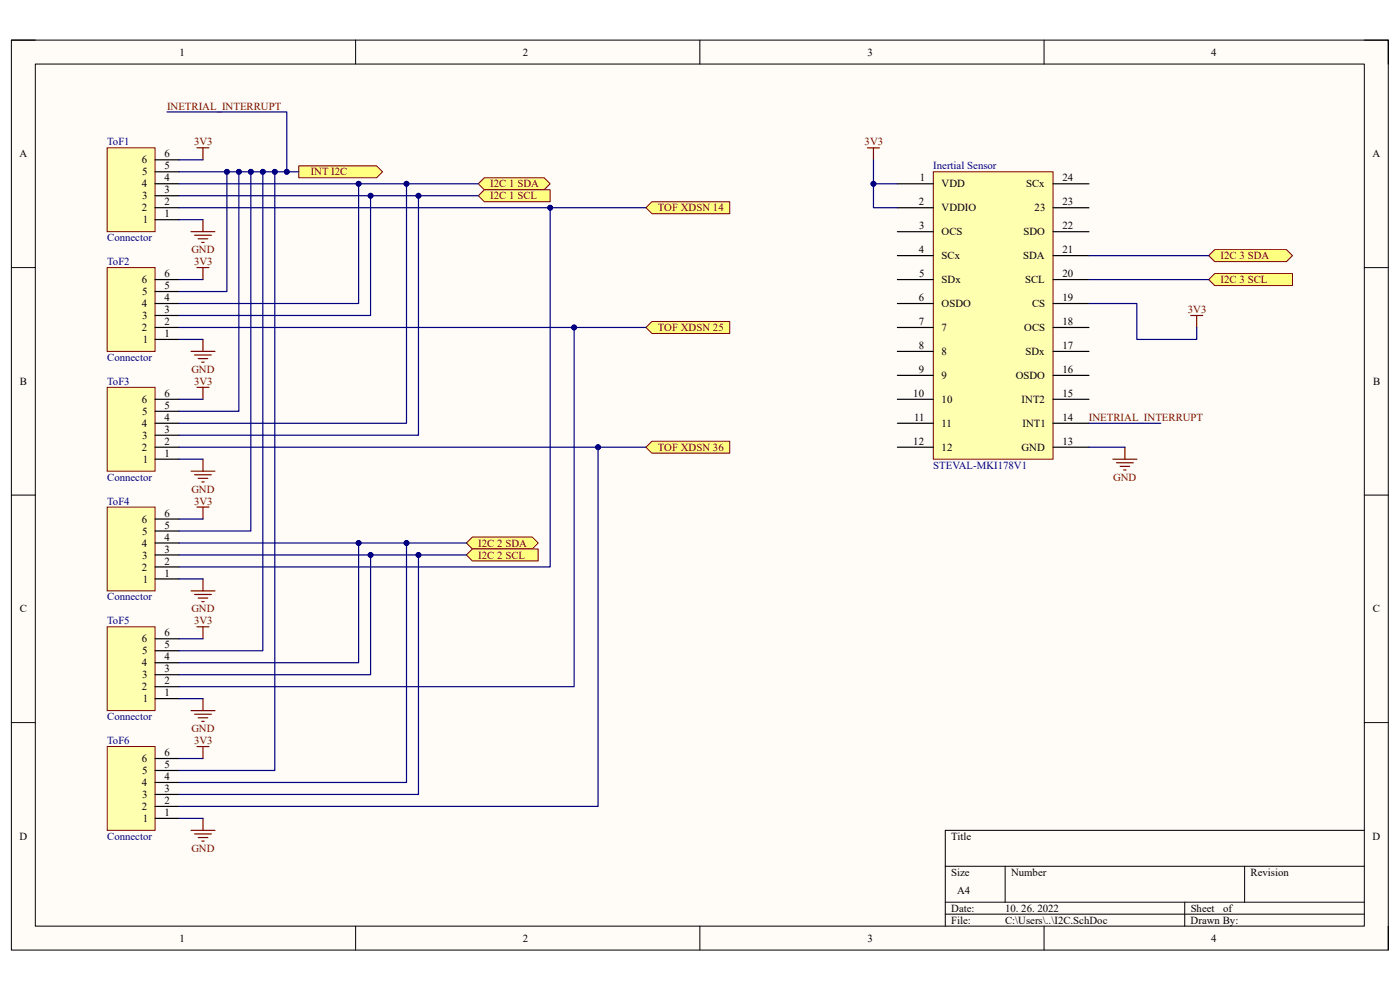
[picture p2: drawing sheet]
<svg xmlns="http://www.w3.org/2000/svg" width="297mm" height="210mm" viewBox="0 0 297 210" stroke-linecap="round" stroke-linejoin="round" font-family="sans-serif">
<path d="M2.4 8.5h292.1v193h-292.1z" fill-rule="evenodd" fill="#fffcf8"/>
<path d="M2.4 8.5h292.1v193h-292.1z" fill="none" stroke="#000" stroke-width=".21"/>
<path d="M7.5 13.6h281.9v182.9h-281.9z" fill-rule="evenodd" fill="#fffcf8"/>
<g fill="none" stroke="#000" stroke-width=".21">
<path d="M2.4 8.5h5.1M7.5 13.6h281.9v182.9h-281.9zM75.4 8.5v5.1M148.5 8.5v5.1M221.5 8.5v5.1M289.4 8.5h5.1v5.1M2.4 56.8h5.1M289.4 56.8h5.1M2.4 105h5.1M289.4 105h5.1M2.4 153.3h5.1M289.4 153.3h5.1"/>
<path d="M289.4 176.1h-88.9v20.4M75.4 196.5v5M148.5 196.5v5M200.5 183.8h88.9M200.5 191.4h88.9M200.5 193.9h88.9M213.2 183.8v7.6M221.5 196.5v5M251.3 191.4v5.1M264 183.8v7.6M294.5 196.5v5"/>
</g>
<path d="M41.8 31.4h2.5M43.1 31.4v2.5M40.5 49.1h5.1M41.3 49.9h3.5M42 50.7h2.1M42.8 51.4h.5M43.1 46.6v2.5" fill="none" stroke="#800000" stroke-width=".25"/>
<path d="M102.7 37.7h12.7l1.3 1.3-1.3 1.3h-12.7l-1.2-1.3z" fill-rule="evenodd" fill="#ffff80"/>
<path d="M102.7 37.7h12.7l1.3 1.3-1.3 1.3h-12.7l-1.2-1.3z" fill="none" stroke="#800000" stroke-width=".21"/>
<path d="M102.7 40.3h14v2.5h-14l-1.2-1.3z" fill-rule="evenodd" fill="#ffff80"/>
<path d="M102.7 40.3h14v2.5h-14l-1.2-1.3z" fill="none" stroke="#800000" stroke-width=".21"/>
<path d="M137 44.1l1.3-1.3h16.5v2.5h-16.5z" fill-rule="evenodd" fill="#ffff80"/>
<path d="M137 44.1l1.3-1.3h16.5v2.5h-16.5z" fill="none" stroke="#800000" stroke-width=".21"/>
<path d="M137 69.5l1.3-1.3h16.5v2.5h-16.5z" fill-rule="evenodd" fill="#ffff80"/>
<path d="M137 69.5l1.3-1.3h16.5v2.5h-16.5z" fill="none" stroke="#800000" stroke-width=".21"/>
<path d="M137 94.9l1.3-1.3h16.5v2.5h-16.5z" fill-rule="evenodd" fill="#ffff80"/>
<path d="M137 94.9l1.3-1.3h16.5v2.5h-16.5z" fill="none" stroke="#800000" stroke-width=".21"/>
<path d="M98.9 115.2l1.3-1.3h12.7l1.3 1.3-1.3 1.3h-12.7z" fill-rule="evenodd" fill="#ffff80"/>
<path d="M98.9 115.2l1.3-1.3h12.7l1.3 1.3-1.3 1.3h-12.7z" fill="none" stroke="#800000" stroke-width=".21"/>
<path d="M100.2 116.5h14v2.5h-14l-1.3-1.3z" fill-rule="evenodd" fill="#ffff80"/>
<path d="M100.2 116.5h14v2.5h-14l-1.3-1.3z" fill="none" stroke="#800000" stroke-width=".21"/>
<path d="M198 36.4h25.4v61h-25.4z" fill-rule="evenodd" fill="#ffffb0"/>
<path d="M198 36.4h25.4v61h-25.4z" fill="none" stroke="#800000" stroke-width=".21"/>
<g fill="none" stroke="#000" stroke-width=".25">
<path d="M190.4 39h7.6M223.4 39h7.6M190.4 49.1h7.6M190.4 54.2h7.6M190.4 59.3h7.6M190.4 44.1h7.6M223.4 49.1h7.6M223.4 54.2h7.6M223.4 59.3h7.6M223.4 44.1h7.6M190.4 64.4h7.6M190.4 69.5h7.6"/>
<path d="M190.4 74.5h7.6M190.4 79.6h7.6M223.4 64.4h7.6M223.4 69.5h7.6M223.4 74.5h7.6M223.4 79.6h7.6M190.4 84.7h7.6M190.4 89.8h7.6M190.4 94.9h7.6M223.4 84.7h7.6M223.4 89.8h7.6M223.4 94.9h7.6"/>
</g>
<path d="M184 31.4h2.6M185.3 31.4v2.5M252.6 66.9h2.6M253.9 66.9v2.6M236.1 97.4h5.1M236.9 98.2h3.5M237.6 98.9h2.1M238.4 99.7h.5M238.6 94.9v2.5" fill="none" stroke="#800000" stroke-width=".25"/>
<path d="M256.4 59.3l1.3-1.3h16.5v2.6h-16.5z" fill-rule="evenodd" fill="#ffff80"/>
<path d="M256.4 59.3l1.3-1.3h16.5v2.6h-16.5z" fill="none" stroke="#800000" stroke-width=".21"/>
<path d="M256.4 54.2l1.3-1.2h15.2l1.3 1.2-1.3 1.3h-15.2z" fill-rule="evenodd" fill="#ffff80"/>
<path d="M256.4 54.2l1.3-1.2h15.2l1.3 1.2-1.3 1.3h-15.2z" fill="none" stroke="#800000" stroke-width=".21"/>
<path d="M22.7 31.4h10.2v17.7h-10.2z" fill-rule="evenodd" fill="#ffffb0"/>
<path d="M22.7 31.4h10.2v17.7h-10.2z" fill="none" stroke="#800000" stroke-width=".21"/>
<path d="M32.9 39h5.1M32.9 36.4h5.1M32.9 33.9h5.1M32.9 46.6h5.1M32.9 44.1h5.1M32.9 41.5h5.1" fill="none" stroke="#000" stroke-width=".25"/>
<path d="M63.4 35.2h16.5l1.3 1.2-1.3 1.3h-16.5z" fill-rule="evenodd" fill="#ffff80"/>
<path d="M63.4 35.2h16.5l1.3 1.2-1.3 1.3h-16.5z" fill="none" stroke="#800000" stroke-width=".21"/>
<g fill="none" stroke="#800000" stroke-width=".25">
<path d="M41.8 56.8h2.5M43.1 56.8v2.5M40.5 74.5h5.1M41.3 75.3h3.5M42 76.1h2.1M42.8 76.8h.5M43.1 72v2.5M40.5 99.9h5.1M41.8 82.2h2.5M43.1 82.2v2.5M43.1 97.4v2.5M41.3 100.7h3.5"/>
<path d="M41.8 107.6h2.5M42 101.5h2.1M42.8 102.2h.5M43.1 107.6v2.5M40.5 125.3h5.1M41.3 126.1h3.5M41.8 133h2.5M42 126.9h2.1M42.8 127.6h.5M43.1 122.8v2.5M43.1 133v2.5M40.5 150.7h5.1"/>
<path d="M41.3 151.5h3.5M41.8 158.4h2.5M42 152.3h2.1M42.8 153h.5M43.1 148.2v2.5M43.1 158.4v2.5M40.5 176.1h5.1M41.3 176.9h3.5M42 177.7h2.1M42.8 178.4h.5M43.1 173.6v2.5"/>
</g>
<path d="M22.7 56.8h10.2v17.7h-10.2z" fill-rule="evenodd" fill="#ffffb0"/>
<path d="M22.7 56.8h10.2v17.7h-10.2z" fill="none" stroke="#800000" stroke-width=".21"/>
<path d="M32.9 59.3h5.1M32.9 72h5.1M32.9 69.5h5.1M32.9 66.9h5.1M32.9 64.4h5.1M32.9 61.8h5.1" fill="none" stroke="#000" stroke-width=".25"/>
<path d="M22.7 82.2h10.2v17.7h-10.2z" fill-rule="evenodd" fill="#ffffb0"/>
<path d="M22.7 82.2h10.2v17.7h-10.2z" fill="none" stroke="#800000" stroke-width=".21"/>
<path d="M32.9 84.7h5.1M32.9 97.4h5.1M32.9 94.9h5.1M32.9 92.3h5.1M32.9 89.8h5.1M32.9 87.2h5.1" fill="none" stroke="#000" stroke-width=".25"/>
<path d="M22.7 107.6h10.2v17.7h-10.2z" fill-rule="evenodd" fill="#ffffb0"/>
<path d="M22.7 107.6h10.2v17.7h-10.2z" fill="none" stroke="#800000" stroke-width=".21"/>
<path d="M32.9 117.7h5.1M32.9 115.2h5.1M32.9 112.6h5.1M32.9 110.1h5.1M32.9 122.8h5.1M32.9 120.3h5.1" fill="none" stroke="#000" stroke-width=".25"/>
<path d="M22.7 133h10.2v17.7h-10.2z" fill-rule="evenodd" fill="#ffffb0"/>
<path d="M22.7 133h10.2v17.7h-10.2z" fill="none" stroke="#800000" stroke-width=".21"/>
<path d="M32.9 138h5.1M32.9 135.5h5.1M32.9 148.2h5.1M32.9 145.7h5.1M32.9 143.1h5.1M32.9 140.6h5.1" fill="none" stroke="#000" stroke-width=".25"/>
<path d="M22.7 158.4h10.2v17.7h-10.2z" fill-rule="evenodd" fill="#ffffb0"/>
<path d="M22.7 158.4h10.2v17.7h-10.2z" fill="none" stroke="#800000" stroke-width=".21"/>
<path d="M32.9 171.1h5.1M32.9 168.5h5.1M32.9 166h5.1M32.9 163.4h5.1M32.9 160.9h5.1M32.9 173.6h5.1" fill="none" stroke="#000" stroke-width=".25"/>
<path d="M185.3 39h5.1M231 59.3h25.4M231 54.2h25.4M231 64.4h10.2v7.6h12.7v-2.5M231 94.9h7.6" fill="none" stroke="#000080" stroke-width=".25"/>
<circle cx="185.3" cy="39" r=".51" fill="#000080"/>
<circle cx="185.3" cy="39" r=".51" fill="none" stroke="#000080" stroke-width=".21"/>
<path d="M185.3 33.9v10.2h5.1" fill="none" stroke="#000080" stroke-width=".25"/>
<circle cx="185.3" cy="39" r=".51" fill="#000080"/>
<circle cx="185.3" cy="39" r=".51" fill="none" stroke="#000080" stroke-width=".21"/>
<path d="M38 33.9h5.1M38 39h63.5M38 46.6h5.1" fill="none" stroke="#000080" stroke-width=".25"/>
<circle cx="86.2" cy="39" r=".51" fill="#000080"/>
<circle cx="86.2" cy="39" r=".51" fill="none" stroke="#000080" stroke-width=".21"/>
<circle cx="76.1" cy="39" r=".51" fill="#000080"/>
<circle cx="76.1" cy="39" r=".51" fill="none" stroke="#000080" stroke-width=".21"/>
<path d="M38 41.5h63.5" fill="none" stroke="#000080" stroke-width=".25"/>
<circle cx="78.6" cy="41.5" r=".51" fill="#000080"/>
<circle cx="78.6" cy="41.5" r=".51" fill="none" stroke="#000080" stroke-width=".21"/>
<circle cx="88.8" cy="41.5" r=".51" fill="#000080"/>
<circle cx="88.8" cy="41.5" r=".51" fill="none" stroke="#000080" stroke-width=".21"/>
<path d="M38 44.1h99" fill="none" stroke="#000080" stroke-width=".25"/>
<circle cx="116.7" cy="44.1" r=".51" fill="#000080"/>
<circle cx="116.7" cy="44.1" r=".51" fill="none" stroke="#000080" stroke-width=".21"/>
<path d="M76.1 39v25.4h-38.1M38 59.3h5.1M38 72h5.1" fill="none" stroke="#000080" stroke-width=".25"/>
<circle cx="76.1" cy="39" r=".51" fill="#000080"/>
<circle cx="76.1" cy="39" r=".51" fill="none" stroke="#000080" stroke-width=".21"/>
<path d="M78.6 41.5v25.4h-40.6" fill="none" stroke="#000080" stroke-width=".25"/>
<circle cx="78.6" cy="41.5" r=".51" fill="#000080"/>
<circle cx="78.6" cy="41.5" r=".51" fill="none" stroke="#000080" stroke-width=".21"/>
<path d="M38 69.5h99" fill="none" stroke="#000080" stroke-width=".25"/>
<circle cx="121.8" cy="69.5" r=".51" fill="#000080"/>
<circle cx="121.8" cy="69.5" r=".51" fill="none" stroke="#000080" stroke-width=".21"/>
<path d="M38 84.7h5.1M38 97.4h5.1M38 110.1h5.1M76.1 115.2v25.4h-38.1M38 122.8h5.1M38 135.5h5.1M38 148.2h5.1" fill="none" stroke="#000080" stroke-width=".25"/>
<circle cx="76.1" cy="115.2" r=".51" fill="#000080"/>
<circle cx="76.1" cy="115.2" r=".51" fill="none" stroke="#000080" stroke-width=".21"/>
<path d="M78.6 117.7v25.4h-40.6" fill="none" stroke="#000080" stroke-width=".25"/>
<circle cx="78.6" cy="117.7" r=".51" fill="#000080"/>
<circle cx="78.6" cy="117.7" r=".51" fill="none" stroke="#000080" stroke-width=".21"/>
<path d="M121.8 69.5v76.2h-83.8" fill="none" stroke="#000080" stroke-width=".25"/>
<circle cx="121.8" cy="69.5" r=".51" fill="#000080"/>
<circle cx="121.8" cy="69.5" r=".51" fill="none" stroke="#000080" stroke-width=".21"/>
<path d="M116.7 44.1v76.2h-78.7" fill="none" stroke="#000080" stroke-width=".25"/>
<circle cx="116.7" cy="44.1" r=".51" fill="#000080"/>
<circle cx="116.7" cy="44.1" r=".51" fill="none" stroke="#000080" stroke-width=".21"/>
<path d="M38 117.7h60.9" fill="none" stroke="#000080" stroke-width=".25"/>
<circle cx="78.6" cy="117.7" r=".51" fill="#000080"/>
<circle cx="78.6" cy="117.7" r=".51" fill="none" stroke="#000080" stroke-width=".21"/>
<circle cx="88.8" cy="117.7" r=".51" fill="#000080"/>
<circle cx="88.8" cy="117.7" r=".51" fill="none" stroke="#000080" stroke-width=".21"/>
<path d="M38 115.2h60.9" fill="none" stroke="#000080" stroke-width=".25"/>
<circle cx="76.1" cy="115.2" r=".51" fill="#000080"/>
<circle cx="76.1" cy="115.2" r=".51" fill="none" stroke="#000080" stroke-width=".21"/>
<circle cx="86.2" cy="115.2" r=".51" fill="#000080"/>
<circle cx="86.2" cy="115.2" r=".51" fill="none" stroke="#000080" stroke-width=".21"/>
<path d="M38 94.9h99" fill="none" stroke="#000080" stroke-width=".25"/>
<circle cx="126.9" cy="94.9" r=".51" fill="#000080"/>
<circle cx="126.9" cy="94.9" r=".51" fill="none" stroke="#000080" stroke-width=".21"/>
<path d="M88.8 41.5v50.8h-50.8" fill="none" stroke="#000080" stroke-width=".25"/>
<circle cx="88.8" cy="41.5" r=".51" fill="#000080"/>
<circle cx="88.8" cy="41.5" r=".51" fill="none" stroke="#000080" stroke-width=".21"/>
<path d="M86.2 39v50.8h-48.2" fill="none" stroke="#000080" stroke-width=".25"/>
<circle cx="86.2" cy="39" r=".51" fill="#000080"/>
<circle cx="86.2" cy="39" r=".51" fill="none" stroke="#000080" stroke-width=".21"/>
<path d="M86.2 115.2v50.8h-48.2M38 160.9h5.1M38 173.6h5.1" fill="none" stroke="#000080" stroke-width=".25"/>
<circle cx="86.2" cy="115.2" r=".51" fill="#000080"/>
<circle cx="86.2" cy="115.2" r=".51" fill="none" stroke="#000080" stroke-width=".21"/>
<path d="M88.8 117.7v50.8h-50.8" fill="none" stroke="#000080" stroke-width=".25"/>
<circle cx="88.8" cy="117.7" r=".51" fill="#000080"/>
<circle cx="88.8" cy="117.7" r=".51" fill="none" stroke="#000080" stroke-width=".21"/>
<path d="M126.9 94.9v76.2h-88.9" fill="none" stroke="#000080" stroke-width=".25"/>
<circle cx="126.9" cy="94.9" r=".51" fill="#000080"/>
<circle cx="126.9" cy="94.9" r=".51" fill="none" stroke="#000080" stroke-width=".21"/>
<path d="M48.1 36.4v25.4h-10.1" fill="none" stroke="#000080" stroke-width=".25"/>
<circle cx="48.1" cy="36.4" r=".51" fill="#000080"/>
<circle cx="48.1" cy="36.4" r=".51" fill="none" stroke="#000080" stroke-width=".21"/>
<path d="M50.7 36.4v50.8h-12.7" fill="none" stroke="#000080" stroke-width=".25"/>
<circle cx="50.7" cy="36.4" r=".51" fill="#000080"/>
<circle cx="50.7" cy="36.4" r=".51" fill="none" stroke="#000080" stroke-width=".21"/>
<path d="M53.2 36.4v76.2h-15.2" fill="none" stroke="#000080" stroke-width=".25"/>
<circle cx="53.2" cy="36.4" r=".51" fill="#000080"/>
<circle cx="53.2" cy="36.4" r=".51" fill="none" stroke="#000080" stroke-width=".21"/>
<path d="M55.8 36.4v101.6h-17.8" fill="none" stroke="#000080" stroke-width=".25"/>
<circle cx="55.8" cy="36.4" r=".51" fill="#000080"/>
<circle cx="55.8" cy="36.4" r=".51" fill="none" stroke="#000080" stroke-width=".21"/>
<path d="M58.3 36.4v127h-20.3" fill="none" stroke="#000080" stroke-width=".25"/>
<circle cx="58.3" cy="36.4" r=".51" fill="#000080"/>
<circle cx="58.3" cy="36.4" r=".51" fill="none" stroke="#000080" stroke-width=".21"/>
<path d="M35.4 23.7h25.4v12.7M231 89.8h15.3" fill="none" stroke="#000080" stroke-width=".25"/>
<circle cx="60.8" cy="36.4" r=".51" fill="#000080"/>
<circle cx="60.8" cy="36.4" r=".51" fill="none" stroke="#000080" stroke-width=".21"/>
<path d="M38 36.4h25.4" fill="none" stroke="#000080" stroke-width=".25"/>
<circle cx="60.8" cy="36.4" r=".51" fill="#000080"/>
<circle cx="60.8" cy="36.4" r=".51" fill="none" stroke="#000080" stroke-width=".21"/>
<circle cx="58.3" cy="36.4" r=".51" fill="#000080"/>
<circle cx="58.3" cy="36.4" r=".51" fill="none" stroke="#000080" stroke-width=".21"/>
<circle cx="55.8" cy="36.4" r=".51" fill="#000080"/>
<circle cx="55.8" cy="36.4" r=".51" fill="none" stroke="#000080" stroke-width=".21"/>
<circle cx="53.2" cy="36.4" r=".51" fill="#000080"/>
<circle cx="53.2" cy="36.4" r=".51" fill="none" stroke="#000080" stroke-width=".21"/>
<circle cx="50.7" cy="36.4" r=".51" fill="#000080"/>
<circle cx="50.7" cy="36.4" r=".51" fill="none" stroke="#000080" stroke-width=".21"/>
<circle cx="48.1" cy="36.4" r=".51" fill="#000080"/>
<circle cx="48.1" cy="36.4" r=".51" fill="none" stroke="#000080" stroke-width=".21"/>
<g font-size="2.3">
<text x="38.1" y="11.8">1</text>
<text x="110.9" y="11.8">2</text>
<text x="184" y="11.8">3</text>
<text x="256.9" y="11.8">4</text>
<text x="4.1" y="33.4">A</text>
<text x="30.1" y="34.7">6</text>
<text x="34.9" y="35.9">5</text>
<text x="34.9" y="33.4">6</text>
<text x="291.2" y="33.4">A</text>
<text x="30.1" y="39.8">4</text>
<text x="30.1" y="37.2">5</text>
<text x="34.9" y="41">3</text>
<text x="34.9" y="38.5">4</text>
<text x="195.1" y="38.5">1</text>
<text x="199.8" y="39.8">VDD</text>
<text x="217.7" y="39.8">SCx</text>
<text x="225.4" y="38.5">24</text>
<text x="30.1" y="44.8">2</text>
<text x="30.1" y="42.3">3</text>
<text x="30.3" y="47.4">1</text>
<text x="34.9" y="46.1">1</text>
<text x="34.9" y="43.6">2</text>
<text x="194.9" y="43.6">2</text>
<text x="199.8" y="44.8">VDDIO</text>
<text x="219.5" y="44.8">23</text>
<text x="225.4" y="43.6">23</text>
<text x="194.9" y="53.7">4</text>
<text x="195" y="48.6">3</text>
<text x="199.8" y="49.9">OCS</text>
<text x="217.1" y="49.9">SDO</text>
<text x="225.4" y="53.7">21</text>
<text x="225.4" y="48.6">22</text>
<text x="34.9" y="58.8">6</text>
<text x="195" y="58.8">5</text>
<text x="199.8" y="55">SCx</text>
<text x="217" y="55">SDA</text>
<text x="225.4" y="58.8">20</text>
<text x="30.1" y="65.2">4</text>
<text x="30.1" y="60.1">6</text>
<text x="30.1" y="62.6">5</text>
<text x="34.9" y="63.9">4</text>
<text x="34.9" y="61.3">5</text>
<text x="194.9" y="63.9">6</text>
<text x="199.8" y="60.1">SDx</text>
<text x="199.8" y="65.2">OSDO</text>
<text x="217.5" y="60.1">SCL</text>
<text x="218.9" y="65.2">CS</text>
<text x="225.4" y="63.9">19</text>
<text x="30.1" y="70.2">2</text>
<text x="30.1" y="67.7">3</text>
<text x="34.9" y="71.5">1</text>
<text x="34.9" y="69">2</text>
<text x="34.9" y="66.4">3</text>
<text x="194.9" y="69">7</text>
<text x="199.8" y="70.2">7</text>
<text x="217.3" y="70.2">OCS</text>
<text x="225.4" y="69">18</text>
<text x="30.3" y="72.8">1</text>
<text x="194.9" y="74">8</text>
<text x="199.8" y="75.3">8</text>
<text x="217.6" y="75.3">SDx</text>
<text x="225.4" y="74">17</text>
<text x="4.2" y="81.7">B</text>
<text x="194.9" y="79.1">9</text>
<text x="199.8" y="80.4">9</text>
<text x="215.5" y="80.4">OSDO</text>
<text x="225.4" y="79.1">16</text>
<text x="291.3" y="81.7">B</text>
<text x="30.1" y="85.5">6</text>
<text x="30.1" y="88">5</text>
<text x="34.9" y="89.3">4</text>
<text x="34.9" y="86.7">5</text>
<text x="34.9" y="84.2">6</text>
<text x="193.8" y="84.2">10</text>
<text x="194" y="89.3">11</text>
<text x="199.8" y="85.5">10</text>
<text x="216.7" y="85.5">INT2</text>
<text x="225.4" y="89.3">14</text>
<text x="225.4" y="84.2">15</text>
<text x="30.1" y="95.6">2</text>
<text x="30.1" y="90.6">4</text>
<text x="30.1" y="93.1">3</text>
<text x="34.9" y="94.4">2</text>
<text x="34.9" y="91.8">3</text>
<text x="193.8" y="94.4">12</text>
<text x="199.8" y="90.6">11</text>
<text x="199.8" y="95.6">12</text>
<text x="216.7" y="95.6">GND</text>
<text x="216.9" y="90.6">INT1</text>
<text x="225.4" y="94.4">13</text>
<text x="30.3" y="98.2">1</text>
<text x="34.9" y="96.9">1</text>
<text x="30.1" y="110.9">6</text>
<text x="30.1" y="113.4">5</text>
<text x="34.9" y="112.1">5</text>
<text x="34.9" y="109.6">6</text>
<text x="30.1" y="116">4</text>
<text x="30.1" y="118.5">3</text>
<text x="34.9" y="119.8">2</text>
<text x="34.9" y="117.2">3</text>
<text x="34.9" y="114.7">4</text>
<text x="30.1" y="121">2</text>
<text x="30.3" y="123.6">1</text>
<text x="34.9" y="122.3">1</text>
<text x="4.2" y="129.9">C</text>
<text x="291.3" y="129.9">C</text>
<text x="30.1" y="136.3">6</text>
<text x="34.9" y="137.5">5</text>
<text x="34.9" y="135">6</text>
<text x="30.1" y="141.4">4</text>
<text x="30.1" y="143.9">3</text>
<text x="30.1" y="138.8">5</text>
<text x="34.9" y="142.6">3</text>
<text x="34.9" y="140.1">4</text>
<text x="30.1" y="146.4">2</text>
<text x="30.3" y="149">1</text>
<text x="34.9" y="147.7">1</text>
<text x="34.9" y="145.2">2</text>
<text x="30.1" y="161.7">6</text>
<text x="34.9" y="160.4">6</text>
<text x="30.1" y="166.8">4</text>
<text x="30.1" y="164.2">5</text>
<text x="34.9" y="165.5">4</text>
<text x="34.9" y="162.9">5</text>
<text x="30.1" y="171.8">2</text>
<text x="30.1" y="169.3">3</text>
<text x="34.9" y="173.1">1</text>
<text x="34.9" y="170.6">2</text>
<text x="34.9" y="168">3</text>
<text x="4.1" y="178.2">D</text>
<text x="30.3" y="174.4">1</text>
<text x="201.8" y="178.2">Title</text>
<text x="291.2" y="178.2">D</text>
<text x="201.8" y="185.8">Size</text>
<text x="214.5" y="185.8">Number</text>
<text x="265.3" y="185.8">Revision</text>
<text x="203.1" y="189.6">A4</text>
<text x="201.8" y="193.4">Date:</text>
<text x="201.8" y="196">File:</text>
<text x="213.2" y="196">C:\Users\..\I2C.SchDoc</text>
<text x="213.2" y="193.4">10. 26. 2022</text>
<text x="252.6" y="196">Drawn By:</text>
<text x="252.6" y="193.4">Sheet</text>
<text x="259.5" y="193.4">of</text>
<text x="38.1" y="199.8">1</text>
<text x="110.9" y="199.8">2</text>
<text x="184" y="199.8">3</text>
<text x="256.9" y="199.8">4</text>
</g>
<g font-size="2.3" fill="#800000">
<text x="35.4" y="23.2">INETRIAL_INTERRUPT</text>
<text x="41.2" y="30.9">3V3</text>
<text x="183.4" y="30.9">3V3</text>
<text x="65.9" y="37.2">INT I2C</text>
<text x="104" y="39.8">I2C 1 SDA</text>
<text x="104" y="42.3">I2C 1 SCL</text>
<text x="139.6" y="44.8">TOF XDSN 14</text>
<text x="40.6" y="53.7">GND</text>
<text x="41.2" y="56.3">3V3</text>
<text x="259" y="55">I2C 3 SDA</text>
<text x="259" y="60.1">I2C 3 SCL</text>
<text x="139.6" y="70.2">TOF XDSN 25</text>
<text x="252" y="66.4">3V3</text>
<text x="40.6" y="79.1">GND</text>
<text x="41.2" y="81.7">3V3</text>
<text x="231" y="89.3">INETRIAL_INTERRUPT</text>
<text x="139.6" y="95.6">TOF XDSN 36</text>
<text x="236.2" y="102">GND</text>
<text x="40.6" y="104.5">GND</text>
<text x="41.2" y="107.1">3V3</text>
<text x="101.5" y="116">I2C 2 SDA</text>
<text x="101.5" y="118.5">I2C 2 SCL</text>
<text x="40.6" y="129.9">GND</text>
<text x="41.2" y="132.5">3V3</text>
<text x="40.6" y="155.3">GND</text>
<text x="41.2" y="157.9">3V3</text>
<text x="40.6" y="180.7">GND</text>
</g>
<g font-size="2.3" fill="#000080">
<text x="22.7" y="30.9">ToF1</text>
<text x="198" y="35.9">Inertial Sensor</text>
<text x="22.7" y="51.2">Connector</text>
<text x="22.7" y="56.3">ToF2</text>
<text x="22.7" y="76.6">Connector</text>
<text x="22.7" y="81.7">ToF3</text>
<text x="22.7" y="102">Connector</text>
<text x="198" y="99.4">STEVAL-MKI178V1</text>
<text x="22.7" y="107.1">ToF4</text>
<text x="22.7" y="127.4">Connector</text>
<text x="22.7" y="132.5">ToF5</text>
<text x="22.7" y="152.8">Connector</text>
<text x="22.7" y="157.9">ToF6</text>
<text x="22.7" y="178.2">Connector</text>
</g>
</svg>
